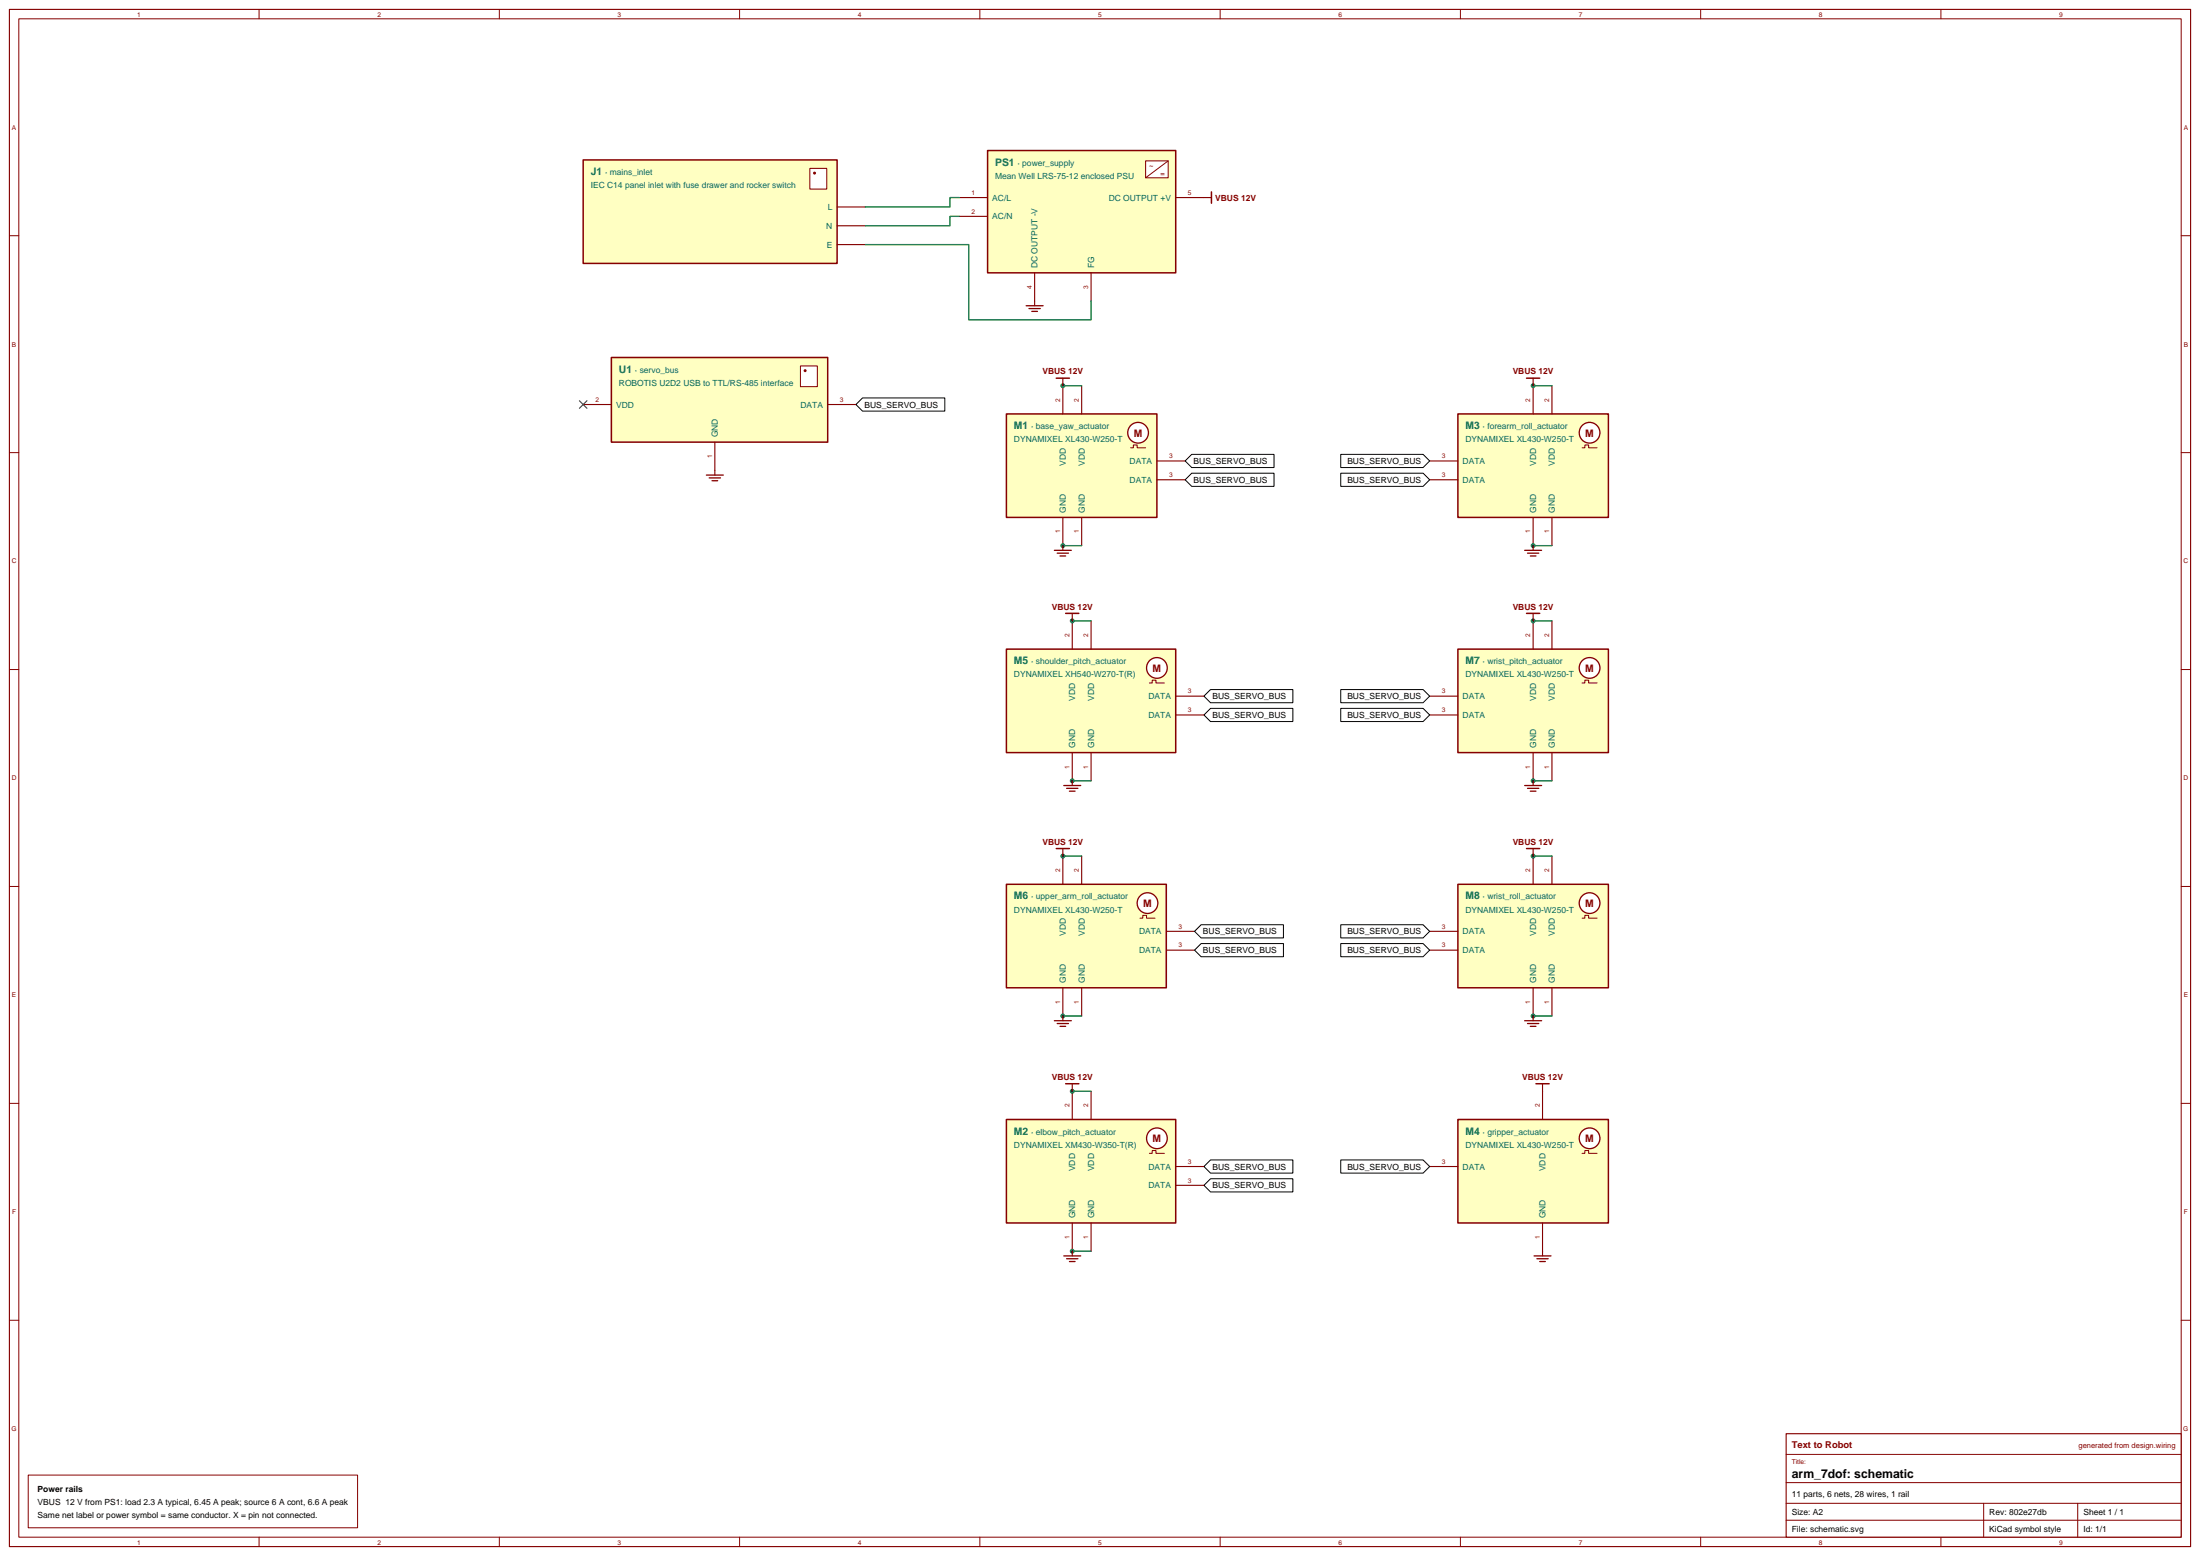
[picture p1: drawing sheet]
<svg xmlns="http://www.w3.org/2000/svg" width="825mm" height="583mm" viewBox="0 0 825 583" stroke-linecap="round" stroke-linejoin="round" font-family="sans-serif">
<path d="M3.5 3.5h818.1v576.5h-818.1z" fill="none" stroke="#850000" stroke-width=".42"/>
<g fill="none" stroke="#850000" stroke-width=".38">
<path d="M7.1 7.1h811v569.3h-811zM97.2 3.5v3.6M187.3 3.5v3.6M277.4 3.5v3.6M367.5 3.5v3.6M457.6 3.5v3.6M547.7 3.5v3.6M637.9 3.5v3.6M728 3.5v3.6M3.5 88.4h3.6M818.1 88.4h3.5M3.5 169.7h3.6"/>
<path d="M818.1 169.7h3.5M3.5 251.1h3.6M818.1 251.1h3.5M3.5 332.4h3.6M818.1 332.4h3.5M3.5 413.8h3.6M818.1 413.8h3.5M3.5 495.1h3.6M818.1 495.1h3.5M97.2 576.4v3.6M187.3 576.4v3.6M277.4 576.4v3.6"/>
<path d="M367.5 576.4v3.6M457.6 576.4v3.6M547.7 576.4v3.6M637.9 576.4v3.6M728 576.4v3.6"/>
</g>
<path d="M377.5 155.2h56.4v38.8h-56.4z" fill="#ffffc2" stroke="#850000" stroke-width=".56"/>
<circle cx="426.9" cy="162.3" r="3.9" fill="#fff" stroke="#850000" stroke-width=".49"/>
<path d="M424 167.9h1.1v-1h1.4v1h3.2" fill="none" stroke="#850000" stroke-width=".38"/>
<path d="M398.6 144.6v10.6M405.7 144.6v10.6M433.9 172.9h10.6M433.9 179.9h10.6M398.6 194v10.6M405.7 194v10.6" fill="none" stroke="#850000" stroke-width=".42"/>
<path d="M377.5 243.4h63.5v38.8h-63.5z" fill="#ffffc2" stroke="#850000" stroke-width=".56"/>
<circle cx="433.9" cy="250.5" r="3.9" fill="#fff" stroke="#850000" stroke-width=".49"/>
<path d="M431.1 256.1h1.1v-1h1.4v1h3.1" fill="none" stroke="#850000" stroke-width=".38"/>
<path d="M402.2 232.8v10.6M409.2 232.8v10.6M441 261.1h10.6M441 268.1h10.6M402.2 282.2v10.6M409.2 282.2v10.6" fill="none" stroke="#850000" stroke-width=".42"/>
<path d="M377.5 331.6h59.9v38.8h-59.9z" fill="#ffffc2" stroke="#850000" stroke-width=".56"/>
<circle cx="430.4" cy="338.7" r="3.9" fill="#fff" stroke="#850000" stroke-width=".49"/>
<path d="M427.6 344.3h1v-1h1.4v1h3.2" fill="none" stroke="#850000" stroke-width=".38"/>
<path d="M398.6 321v10.6M405.7 321v10.6M437.4 349.2h10.6M437.4 356.3h10.6M398.6 370.4v10.6M405.7 370.4v10.6" fill="none" stroke="#850000" stroke-width=".42"/>
<path d="M377.5 419.8h63.5v38.8h-63.5z" fill="#ffffc2" stroke="#850000" stroke-width=".56"/>
<circle cx="433.9" cy="426.9" r="3.9" fill="#fff" stroke="#850000" stroke-width=".49"/>
<path d="M431.1 432.5h1.1v-1.1h1.4v1.1h3.1" fill="none" stroke="#850000" stroke-width=".38"/>
<path d="M402.2 409.2v10.6M409.2 409.2v10.6M441 437.4h10.6M402.2 458.6v10.6M409.2 458.6v10.6M441 444.5h10.6" fill="none" stroke="#850000" stroke-width=".42"/>
<path d="M546.8 155.2h56.4v38.8h-56.4z" fill="#ffffc2" stroke="#850000" stroke-width=".56"/>
<circle cx="596.2" cy="162.3" r="3.9" fill="#fff" stroke="#850000" stroke-width=".49"/>
<path d="M593.4 167.9h1v-1h1.4v1h3.2" fill="none" stroke="#850000" stroke-width=".38"/>
<path d="M575 144.6v10.6M582.1 144.6v10.6M536.2 172.9h10.6M536.2 179.9h10.6M575 194v10.6M582.1 194v10.6" fill="none" stroke="#850000" stroke-width=".42"/>
<path d="M546.8 243.4h56.4v38.8h-56.4z" fill="#ffffc2" stroke="#850000" stroke-width=".56"/>
<circle cx="596.2" cy="250.5" r="3.9" fill="#fff" stroke="#850000" stroke-width=".49"/>
<path d="M593.4 256.1h1v-1h1.4v1h3.2" fill="none" stroke="#850000" stroke-width=".38"/>
<path d="M575 232.8v10.6M582.1 232.8v10.6M536.2 261.1h10.6M536.2 268.1h10.6M575 282.2v10.6M582.1 282.2v10.6" fill="none" stroke="#850000" stroke-width=".42"/>
<path d="M546.8 331.6h56.4v38.8h-56.4z" fill="#ffffc2" stroke="#850000" stroke-width=".56"/>
<circle cx="596.2" cy="338.7" r="3.9" fill="#fff" stroke="#850000" stroke-width=".49"/>
<path d="M593.4 344.3h1v-1h1.4v1h3.2" fill="none" stroke="#850000" stroke-width=".38"/>
<path d="M575 321v10.6M582.1 321v10.6M536.2 349.2h10.6M536.2 356.3h10.6M575 370.4v10.6M582.1 370.4v10.6" fill="none" stroke="#850000" stroke-width=".42"/>
<path d="M546.8 419.8h56.4v38.8h-56.4z" fill="#ffffc2" stroke="#850000" stroke-width=".56"/>
<circle cx="596.2" cy="426.9" r="3.9" fill="#fff" stroke="#850000" stroke-width=".49"/>
<path d="M593.4 432.5h1v-1.1h1.4v1.1h3.2" fill="none" stroke="#850000" stroke-width=".38"/>
<path d="M578.6 409.2v10.6M536.2 437.4h10.6M578.6 458.6v10.6" fill="none" stroke="#850000" stroke-width=".42"/>
<path d="M370.4 56.4h70.6v45.9h-70.6z" fill="#ffffc2" stroke="#850000" stroke-width=".56"/>
<path d="M429.7 60.3h8.4v6.4h-8.4z" fill="#fff" stroke="#850000" stroke-width=".39"/>
<path d="M438.1 60.3l-8.4 6.4" fill="none" stroke="#850000" stroke-width=".38"/>
<path d="M359.8 74.1h10.6M441 74.1h10.6M359.8 81.1h10.6M388.1 102.3v10.6M409.2 102.3v10.6" fill="none" stroke="#850000" stroke-width=".42"/>
<path d="M229.3 134.1h81.1v31.7h-81.1z" fill="#ffffc2" stroke="#850000" stroke-width=".56"/>
<path d="M300.2 137.2h6.4v7.8h-6.4z" fill="#fff" stroke="#850000" stroke-width=".39"/>
<circle cx="302" cy="139" r=".56" fill="#850000"/>
<path d="M218.7 151.7h10.6M310.4 151.7h10.6M268.1 165.8v10.6" fill="none" stroke="#850000" stroke-width=".42"/>
<path d="M218.7 60h95.3v38.8h-95.3z" fill="#ffffc2" stroke="#850000" stroke-width=".56"/>
<path d="M303.7 63.1h6.4v7.8h-6.4z" fill="#fff" stroke="#850000" stroke-width=".39"/>
<circle cx="305.5" cy="64.9" r=".56" fill="#850000"/>
<path d="M314 77.6h10.6M314 84.7h10.6M314 91.7h10.6" fill="none" stroke="#850000" stroke-width=".42"/>
<path d="M398.6 144.6h7.1" fill="none" stroke="#008500" stroke-width=".49"/>
<circle cx="398.6" cy="144.6" r=".92" fill="#008500"/>
<path d="M398.6 204.6h7.1" fill="none" stroke="#008500" stroke-width=".49"/>
<circle cx="398.6" cy="204.6" r=".92" fill="#008500"/>
<path d="M402.2 232.8h7" fill="none" stroke="#008500" stroke-width=".49"/>
<circle cx="402.2" cy="232.8" r=".92" fill="#008500"/>
<path d="M402.2 292.8h7" fill="none" stroke="#008500" stroke-width=".49"/>
<circle cx="402.2" cy="292.8" r=".92" fill="#008500"/>
<path d="M398.6 321h7.1" fill="none" stroke="#008500" stroke-width=".49"/>
<circle cx="398.6" cy="321" r=".92" fill="#008500"/>
<path d="M398.6 381h7.1" fill="none" stroke="#008500" stroke-width=".49"/>
<circle cx="398.6" cy="381" r=".92" fill="#008500"/>
<path d="M402.2 409.2h7" fill="none" stroke="#008500" stroke-width=".49"/>
<circle cx="402.2" cy="409.2" r=".92" fill="#008500"/>
<path d="M402.2 469.2h7" fill="none" stroke="#008500" stroke-width=".49"/>
<circle cx="402.2" cy="469.2" r=".92" fill="#008500"/>
<path d="M575 144.6h7.1" fill="none" stroke="#008500" stroke-width=".49"/>
<circle cx="575" cy="144.6" r=".92" fill="#008500"/>
<path d="M575 204.6h7.1" fill="none" stroke="#008500" stroke-width=".49"/>
<circle cx="575" cy="204.6" r=".92" fill="#008500"/>
<path d="M575 232.8h7.1" fill="none" stroke="#008500" stroke-width=".49"/>
<circle cx="575" cy="232.8" r=".92" fill="#008500"/>
<path d="M575 292.8h7.1" fill="none" stroke="#008500" stroke-width=".49"/>
<circle cx="575" cy="292.8" r=".92" fill="#008500"/>
<path d="M575 321h7.1" fill="none" stroke="#008500" stroke-width=".49"/>
<circle cx="575" cy="321" r=".92" fill="#008500"/>
<path d="M575 381h7.1" fill="none" stroke="#008500" stroke-width=".49"/>
<circle cx="575" cy="381" r=".92" fill="#008500"/>
<path d="M398.6 141.8v2.8M398.6 204.6v1.8" fill="none" stroke="#850000" stroke-width=".42"/>
<path d="M395.5 206.4h6.3M396.5 207.4h4.3M397.6 208.5h2.1" fill="none" stroke="#850000" stroke-width=".49"/>
<path d="M396.2 141.8h4.9" fill="none" stroke="#850000" stroke-width=".56"/>
<g fill="#fff" stroke="#000" stroke-width=".38">
<path d="M444.5 172.9l2.5-2.5h30.8v4.9h-30.8z"/>
<path d="M444.5 179.9l2.5-2.5h30.8v5h-30.8z"/>
</g>
<path d="M402.2 230v2.8M402.2 292.8v1.8" fill="none" stroke="#850000" stroke-width=".42"/>
<path d="M399 294.6h6.3M400 295.6h4.3M401.1 296.7h2.1" fill="none" stroke="#850000" stroke-width=".49"/>
<path d="M399.7 230h4.9" fill="none" stroke="#850000" stroke-width=".56"/>
<g fill="#fff" stroke="#000" stroke-width=".38">
<path d="M451.6 261.1l2.4-2.5h30.9v4.9h-30.9z"/>
<path d="M451.6 268.1l2.4-2.5h30.9v5h-30.9z"/>
</g>
<path d="M398.6 318.2v2.8M398.6 381v1.8" fill="none" stroke="#850000" stroke-width=".42"/>
<path d="M395.5 382.8h6.3M396.5 383.8h4.3M397.6 384.9h2.1" fill="none" stroke="#850000" stroke-width=".49"/>
<path d="M396.2 318.2h4.9" fill="none" stroke="#850000" stroke-width=".56"/>
<g fill="#fff" stroke="#000" stroke-width=".38">
<path d="M448 349.2l2.5-2.4h30.9v4.9h-30.9z"/>
<path d="M448 356.3l2.5-2.5h30.9v5h-30.9z"/>
</g>
<path d="M402.2 406.4v2.8M402.2 469.2v1.8" fill="none" stroke="#850000" stroke-width=".42"/>
<path d="M399 471h6.3M400 472h4.3M401.1 473.1h2.1" fill="none" stroke="#850000" stroke-width=".49"/>
<path d="M399.7 406.4h4.9" fill="none" stroke="#850000" stroke-width=".56"/>
<g fill="#fff" stroke="#000" stroke-width=".38">
<path d="M451.6 437.4l2.4-2.4h30.9v4.9h-30.9z"/>
<path d="M451.6 444.5l2.4-2.5h30.9v5h-30.9z"/>
</g>
<path d="M575 141.8v2.8M575 204.6v1.8" fill="none" stroke="#850000" stroke-width=".42"/>
<path d="M571.9 206.4h6.3M572.9 207.4h4.2M574 208.5h2.1" fill="none" stroke="#850000" stroke-width=".49"/>
<path d="M572.6 141.8h4.9" fill="none" stroke="#850000" stroke-width=".56"/>
<g fill="#fff" stroke="#000" stroke-width=".38">
<path d="M502.9 170.4h30.9l2.4 2.5-2.4 2.4h-30.9z"/>
<path d="M502.9 177.4h30.9l2.4 2.5-2.4 2.5h-30.9z"/>
</g>
<path d="M575 230v2.8M575 292.8v1.8" fill="none" stroke="#850000" stroke-width=".42"/>
<path d="M571.9 294.6h6.3M572.9 295.6h4.2M574 296.7h2.1" fill="none" stroke="#850000" stroke-width=".49"/>
<path d="M572.6 230h4.9" fill="none" stroke="#850000" stroke-width=".56"/>
<g fill="#fff" stroke="#000" stroke-width=".38">
<path d="M502.9 258.6h30.9l2.4 2.5-2.4 2.4h-30.9z"/>
<path d="M502.9 265.6h30.9l2.4 2.5-2.4 2.5h-30.9z"/>
</g>
<path d="M575 318.2v2.8M575 381v1.8" fill="none" stroke="#850000" stroke-width=".42"/>
<path d="M571.9 382.8h6.3M572.9 383.8h4.2M574 384.9h2.1" fill="none" stroke="#850000" stroke-width=".49"/>
<path d="M572.6 318.2h4.9" fill="none" stroke="#850000" stroke-width=".56"/>
<g fill="#fff" stroke="#000" stroke-width=".38">
<path d="M502.9 346.8h30.9l2.4 2.4-2.4 2.5h-30.9z"/>
<path d="M502.9 353.8h30.9l2.4 2.5-2.4 2.5h-30.9z"/>
</g>
<path d="M578.6 406.4v2.8M578.6 469.2v1.8" fill="none" stroke="#850000" stroke-width=".42"/>
<path d="M575.4 471h6.3M576.4 472h4.3M577.5 473.1h2.1" fill="none" stroke="#850000" stroke-width=".49"/>
<path d="M576.1 406.4h4.9" fill="none" stroke="#850000" stroke-width=".56"/>
<path d="M502.9 435h30.9l2.4 2.4-2.4 2.5h-30.9z" fill="#fff" stroke="#000" stroke-width=".38"/>
<path d="M451.6 74.1h2.8M388.1 112.9v1.8M268.1 176.4v1.8" fill="none" stroke="#850000" stroke-width=".42"/>
<path d="M384.9 114.7h6.3M385.9 115.7h4.3M387 116.8h2.1M264.9 178.2h6.4M266 179.2h4.2M267.1 180.3h2.1" fill="none" stroke="#850000" stroke-width=".49"/>
<path d="M454.4 72v4.2" fill="none" stroke="#850000" stroke-width=".56"/>
<path d="M217.3 150.3l2.8 2.8M220.1 150.3l-2.8 2.8" fill="none" stroke="#0000c7" stroke-width=".42"/>
<path d="M321 151.7l2.5-2.5h30.9v5h-30.9z" fill="#fff" stroke="#000" stroke-width=".38"/>
<path d="M359.8 74.1h-3.5v3.5h-31.7M324.6 91.7h38.8v28.2h45.8v-7M359.8 81.1h-3.5v3.6h-31.7" fill="none" stroke="#008500" stroke-width=".49"/>
<path d="M10.6 553.2h123.5v19.7h-123.5z" fill="#fff" stroke="#850000" stroke-width=".38"/>
<path d="M669.9 537.6h148.2v38.8h-148.2z" fill="#fff" stroke="#850000" stroke-width=".42"/>
<path d="M669.9 545.4h148.2M669.9 556h148.2M669.9 563.7h148.2M669.9 570.1h148.2M744 563.7v12.7M779.3 563.7v12.7" fill="none" stroke="#850000" stroke-width=".38"/>
<text font-size="4.6" x="672" y="554.2">arm_7dof: schematic</text>
<g font-size="3.9" fill="#006363">
<text x="221.5" y="65.6">J1</text>
<text x="373.2" y="62.1">PS1</text>
<text x="232.1" y="139.7">U1</text>
<text x="380.3" y="160.9">M1</text>
<text x="549.6" y="160.9">M3</text>
<text x="380.3" y="249.1">M5</text>
<text x="549.6" y="249.1">M7</text>
<text x="380.3" y="337.3">M6</text>
<text x="549.6" y="337.3">M8</text>
<text x="380.3" y="425.4">M2</text>
<text x="549.6" y="425.4">M4</text>
</g>
<g font-size="3.9" fill="#850000">
<text x="425.2" y="163.7">M</text>
<text x="594.6" y="163.7">M</text>
<text x="432.3" y="251.9">M</text>
<text x="594.6" y="251.9">M</text>
<text x="428.8" y="340.1">M</text>
<text x="594.6" y="340.1">M</text>
<text x="432.3" y="428.3">M</text>
<text x="594.6" y="428.3">M</text>
</g>
<text font-size="3.5" fill="#850000" x="672" y="542.9">Text to Robot</text>
<g font-size="3.2" fill="#006363">
<text x="226.9" y="65.6">· mains_inlet</text>
<text x="381.7" y="62.1">· power_supply</text>
<text x="221.5" y="70.6">IEC C14 panel inlet with fuse drawer and rocker switch</text>
<text x="373.2" y="67">Mean Well LRS-75-12 enclosed PSU</text>
<text x="372.2" y="75.2">AC/L</text>
<text x="415.8" y="75.2">DC OUTPUT +V</text>
<text x="310.4" y="78.7">L</text>
<text x="372.2" y="82.3">AC/N</text>
<text x="309.9" y="85.8">N</text>
<text x="310.1" y="92.9">E</text>
<text x="389.2" y="100.5" transform="rotate(-90 389.2 100.5)">DC OUTPUT -V</text>
<text x="410.4" y="100.5" transform="rotate(-90 410.4 100.5)">FG</text>
<text x="238.2" y="139.7">· servo_bus</text>
<text x="232.1" y="144.6">ROBOTIS U2D2 USB to TTL/RS-485 interface</text>
<text x="231.1" y="152.8">VDD</text>
<text x="300.2" y="152.8">DATA</text>
<text x="386.8" y="160.9">· base_yaw_actuator</text>
<text x="556.1" y="160.9">· forearm_roll_actuator</text>
<text x="269.2" y="164" transform="rotate(-90 269.2 164)">GND</text>
<text x="380.3" y="165.8">DYNAMIXEL XL430-W250-T</text>
<text x="549.6" y="165.8">DYNAMIXEL XL430-W250-T</text>
<text x="423.7" y="174">DATA</text>
<text x="548.6" y="174">DATA</text>
<text x="399.8" y="174.6" transform="rotate(-90 399.8 174.6)">VDD</text>
<text x="406.8" y="174.6" transform="rotate(-90 406.8 174.6)">VDD</text>
<text x="576.2" y="174.6" transform="rotate(-90 576.2 174.6)">VDD</text>
<text x="583.2" y="174.6" transform="rotate(-90 583.2 174.6)">VDD</text>
<text x="423.7" y="181">DATA</text>
<text x="548.6" y="181">DATA</text>
<text x="399.8" y="192.3" transform="rotate(-90 399.8 192.3)">GND</text>
<text x="406.8" y="192.3" transform="rotate(-90 406.8 192.3)">GND</text>
<text x="576.2" y="192.3" transform="rotate(-90 576.2 192.3)">GND</text>
<text x="583.2" y="192.3" transform="rotate(-90 583.2 192.3)">GND</text>
<text x="386.8" y="249.1">· shoulder_pitch_actuator</text>
<text x="556.1" y="249.1">· wrist_pitch_actuator</text>
<text x="380.3" y="254">DYNAMIXEL XH540-W270-T(R)</text>
<text x="549.6" y="254">DYNAMIXEL XL430-W250-T</text>
<text x="403.3" y="262.8" transform="rotate(-90 403.3 262.8)">VDD</text>
<text x="410.4" y="262.8" transform="rotate(-90 410.4 262.8)">VDD</text>
<text x="430.7" y="262.2">DATA</text>
<text x="548.6" y="262.2">DATA</text>
<text x="576.2" y="262.8" transform="rotate(-90 576.2 262.8)">VDD</text>
<text x="583.2" y="262.8" transform="rotate(-90 583.2 262.8)">VDD</text>
<text x="430.7" y="269.2">DATA</text>
<text x="548.6" y="269.2">DATA</text>
<text x="403.3" y="280.5" transform="rotate(-90 403.3 280.5)">GND</text>
<text x="410.4" y="280.5" transform="rotate(-90 410.4 280.5)">GND</text>
<text x="576.2" y="280.5" transform="rotate(-90 576.2 280.5)">GND</text>
<text x="583.2" y="280.5" transform="rotate(-90 583.2 280.5)">GND</text>
<text x="386.8" y="337.3">· upper_arm_roll_actuator</text>
<text x="556.1" y="337.3">· wrist_roll_actuator</text>
<text x="380.3" y="342.2">DYNAMIXEL XL430-W250-T</text>
<text x="549.6" y="342.2">DYNAMIXEL XL430-W250-T</text>
<text x="399.8" y="351" transform="rotate(-90 399.8 351)">VDD</text>
<text x="406.8" y="351" transform="rotate(-90 406.8 351)">VDD</text>
<text x="427.2" y="350.4">DATA</text>
<text x="548.6" y="350.4">DATA</text>
<text x="576.2" y="351" transform="rotate(-90 576.2 351)">VDD</text>
<text x="583.2" y="351" transform="rotate(-90 583.2 351)">VDD</text>
<text x="427.2" y="357.4">DATA</text>
<text x="548.6" y="357.4">DATA</text>
<text x="399.8" y="368.7" transform="rotate(-90 399.8 368.7)">GND</text>
<text x="406.8" y="368.7" transform="rotate(-90 406.8 368.7)">GND</text>
<text x="576.2" y="368.7" transform="rotate(-90 576.2 368.7)">GND</text>
<text x="583.2" y="368.7" transform="rotate(-90 583.2 368.7)">GND</text>
<text x="386.8" y="425.4">· elbow_pitch_actuator</text>
<text x="556.1" y="425.4">· gripper_actuator</text>
<text x="380.3" y="430.4">DYNAMIXEL XM430-W350-T(R)</text>
<text x="549.6" y="430.4">DYNAMIXEL XL430-W250-T</text>
<text x="403.3" y="439.2" transform="rotate(-90 403.3 439.2)">VDD</text>
<text x="410.4" y="439.2" transform="rotate(-90 410.4 439.2)">VDD</text>
<text x="430.7" y="438.6">DATA</text>
<text x="548.6" y="438.6">DATA</text>
<text x="579.7" y="439.2" transform="rotate(-90 579.7 439.2)">VDD</text>
<text x="430.7" y="445.6">DATA</text>
<text x="403.3" y="456.8" transform="rotate(-90 403.3 456.8)">GND</text>
<text x="410.4" y="456.8" transform="rotate(-90 410.4 456.8)">GND</text>
<text x="579.7" y="456.8" transform="rotate(-90 579.7 456.8)">GND</text>
</g>
<g font-size="3.2" fill="#850000">
<text x="455.8" y="75.2">VBUS 12V</text>
<text x="391" y="140.4">VBUS 12V</text>
<text x="567.4" y="140.4">VBUS 12V</text>
<text x="394.5" y="228.6">VBUS 12V</text>
<text x="567.4" y="228.6">VBUS 12V</text>
<text x="391" y="316.8">VBUS 12V</text>
<text x="567.4" y="316.8">VBUS 12V</text>
<text x="394.5" y="405">VBUS 12V</text>
<text x="570.9" y="405">VBUS 12V</text>
</g>
<g font-size="3.2">
<text x="324.2" y="152.8">BUS_SERVO_BUS</text>
<text x="447.7" y="174">BUS_SERVO_BUS</text>
<text x="505.3" y="174">BUS_SERVO_BUS</text>
<text x="447.7" y="181">BUS_SERVO_BUS</text>
<text x="505.3" y="181">BUS_SERVO_BUS</text>
<text x="454.7" y="262.2">BUS_SERVO_BUS</text>
<text x="505.3" y="262.2">BUS_SERVO_BUS</text>
<text x="454.7" y="269.2">BUS_SERVO_BUS</text>
<text x="505.3" y="269.2">BUS_SERVO_BUS</text>
<text x="451.2" y="350.4">BUS_SERVO_BUS</text>
<text x="505.3" y="350.4">BUS_SERVO_BUS</text>
<text x="451.2" y="357.4">BUS_SERVO_BUS</text>
<text x="505.3" y="357.4">BUS_SERVO_BUS</text>
<text x="454.7" y="438.6">BUS_SERVO_BUS</text>
<text x="505.3" y="438.6">BUS_SERVO_BUS</text>
<text x="454.7" y="445.6">BUS_SERVO_BUS</text>
<text x="14.1" y="559.5">Power rails</text>
<text x="672" y="561.3">11 parts, 6 nets, 28 wires, 1 rail</text>
<text x="14.1" y="564.4">VBUS 12 V from PS1: load 2.3 A typical, 6.45 A peak; source 6 A cont, 6.6 A peak</text>
<text x="14.1" y="569.4">Same net label or power symbol = same conductor. X = pin not connected.</text>
<text x="672" y="568">Size: A2</text>
<text x="746.1" y="568">Rev: 802e27db</text>
<text x="781.4" y="568">Sheet 1 / 1</text>
<text x="672" y="574.3">File: schematic.svg</text>
<text x="746.1" y="574.3">KiCad symbol style</text>
<text x="781.4" y="574.3">Id: 1/1</text>
</g>
<g font-size="2.8" fill="#850000">
<text x="431" y="63.1">~</text>
<text x="435.2" y="66">=</text>
<text x="779.6" y="542.9">generated from design.wiring</text>
</g>
<g font-size="2.5" fill="#850000">
<text x="51.4" y="6.4">1</text>
<text x="141.5" y="6.4">2</text>
<text x="231.7" y="6.4">3</text>
<text x="321.8" y="6.4">4</text>
<text x="411.9" y="6.4">5</text>
<text x="502" y="6.4">6</text>
<text x="592.1" y="6.4">7</text>
<text x="682.2" y="6.4">8</text>
<text x="772.3" y="6.4">9</text>
<text x="4.5" y="48.6">A</text>
<text x="819" y="48.6">A</text>
<text x="4.5" y="129.9">B</text>
<text x="819" y="129.9">B</text>
<text x="4.4" y="211.3">C</text>
<text x="819" y="211.3">C</text>
<text x="4.4" y="292.6">D</text>
<text x="819" y="292.6">D</text>
<text x="4.5" y="374">E</text>
<text x="819" y="374">E</text>
<text x="4.5" y="455.3">F</text>
<text x="819.1" y="455.3">F</text>
<text x="4.3" y="536.6">G</text>
<text x="818.9" y="536.6">G</text>
<text x="672" y="548.9">Title:</text>
<text x="51.4" y="579.3">1</text>
<text x="141.5" y="579.3">2</text>
<text x="231.7" y="579.3">3</text>
<text x="321.8" y="579.3">4</text>
<text x="411.9" y="579.3">5</text>
<text x="502" y="579.3">6</text>
<text x="592.1" y="579.3">7</text>
<text x="682.2" y="579.3">8</text>
<text x="772.3" y="579.3">9</text>
</g>
<g font-size="2.5" fill="#a80000">
<text x="364.4" y="73">1</text>
<text x="445.6" y="73">5</text>
<text x="364.4" y="80.1">2</text>
<text x="387" y="108.3" transform="rotate(-90 387 108.3)">4</text>
<text x="408.2" y="108.3" transform="rotate(-90 408.2 108.3)">3</text>
<text x="223.3" y="150.6">2</text>
<text x="315" y="150.6">3</text>
<text x="397.6" y="150.6" transform="rotate(-90 397.6 150.6)">2</text>
<text x="404.6" y="150.6" transform="rotate(-90 404.6 150.6)">2</text>
<text x="574" y="150.6" transform="rotate(-90 574 150.6)">2</text>
<text x="581" y="150.6" transform="rotate(-90 581 150.6)">2</text>
<text x="267.1" y="171.8" transform="rotate(-90 267.1 171.8)">1</text>
<text x="438.5" y="171.8">3</text>
<text x="540.8" y="171.8">3</text>
<text x="438.5" y="178.9">3</text>
<text x="540.8" y="178.9">3</text>
<text x="397.6" y="200" transform="rotate(-90 397.6 200)">1</text>
<text x="404.6" y="200" transform="rotate(-90 404.6 200)">1</text>
<text x="574" y="200" transform="rotate(-90 574 200)">1</text>
<text x="581" y="200" transform="rotate(-90 581 200)">1</text>
<text x="401.1" y="238.8" transform="rotate(-90 401.1 238.8)">2</text>
<text x="408.2" y="238.8" transform="rotate(-90 408.2 238.8)">2</text>
<text x="574" y="238.8" transform="rotate(-90 574 238.8)">2</text>
<text x="581" y="238.8" transform="rotate(-90 581 238.8)">2</text>
<text x="445.6" y="260">3</text>
<text x="540.8" y="260">3</text>
<text x="445.6" y="267.1">3</text>
<text x="540.8" y="267.1">3</text>
<text x="401.1" y="288.2" transform="rotate(-90 401.1 288.2)">1</text>
<text x="408.2" y="288.2" transform="rotate(-90 408.2 288.2)">1</text>
<text x="574" y="288.2" transform="rotate(-90 574 288.2)">1</text>
<text x="581" y="288.2" transform="rotate(-90 581 288.2)">1</text>
<text x="397.6" y="327" transform="rotate(-90 397.6 327)">2</text>
<text x="404.6" y="327" transform="rotate(-90 404.6 327)">2</text>
<text x="574" y="327" transform="rotate(-90 574 327)">2</text>
<text x="581" y="327" transform="rotate(-90 581 327)">2</text>
<text x="442" y="348.2">3</text>
<text x="540.8" y="348.2">3</text>
<text x="442" y="355.2">3</text>
<text x="540.8" y="355.2">3</text>
<text x="397.6" y="376.4" transform="rotate(-90 397.6 376.4)">1</text>
<text x="404.6" y="376.4" transform="rotate(-90 404.6 376.4)">1</text>
<text x="574" y="376.4" transform="rotate(-90 574 376.4)">1</text>
<text x="581" y="376.4" transform="rotate(-90 581 376.4)">1</text>
<text x="401.1" y="415.2" transform="rotate(-90 401.1 415.2)">2</text>
<text x="408.2" y="415.2" transform="rotate(-90 408.2 415.2)">2</text>
<text x="577.5" y="415.2" transform="rotate(-90 577.5 415.2)">2</text>
<text x="445.6" y="436.4">3</text>
<text x="540.8" y="436.4">3</text>
<text x="445.6" y="443.4">3</text>
<text x="401.1" y="464.6" transform="rotate(-90 401.1 464.6)">1</text>
<text x="408.2" y="464.6" transform="rotate(-90 408.2 464.6)">1</text>
<text x="577.5" y="464.6" transform="rotate(-90 577.5 464.6)">1</text>
</g>
</svg>
